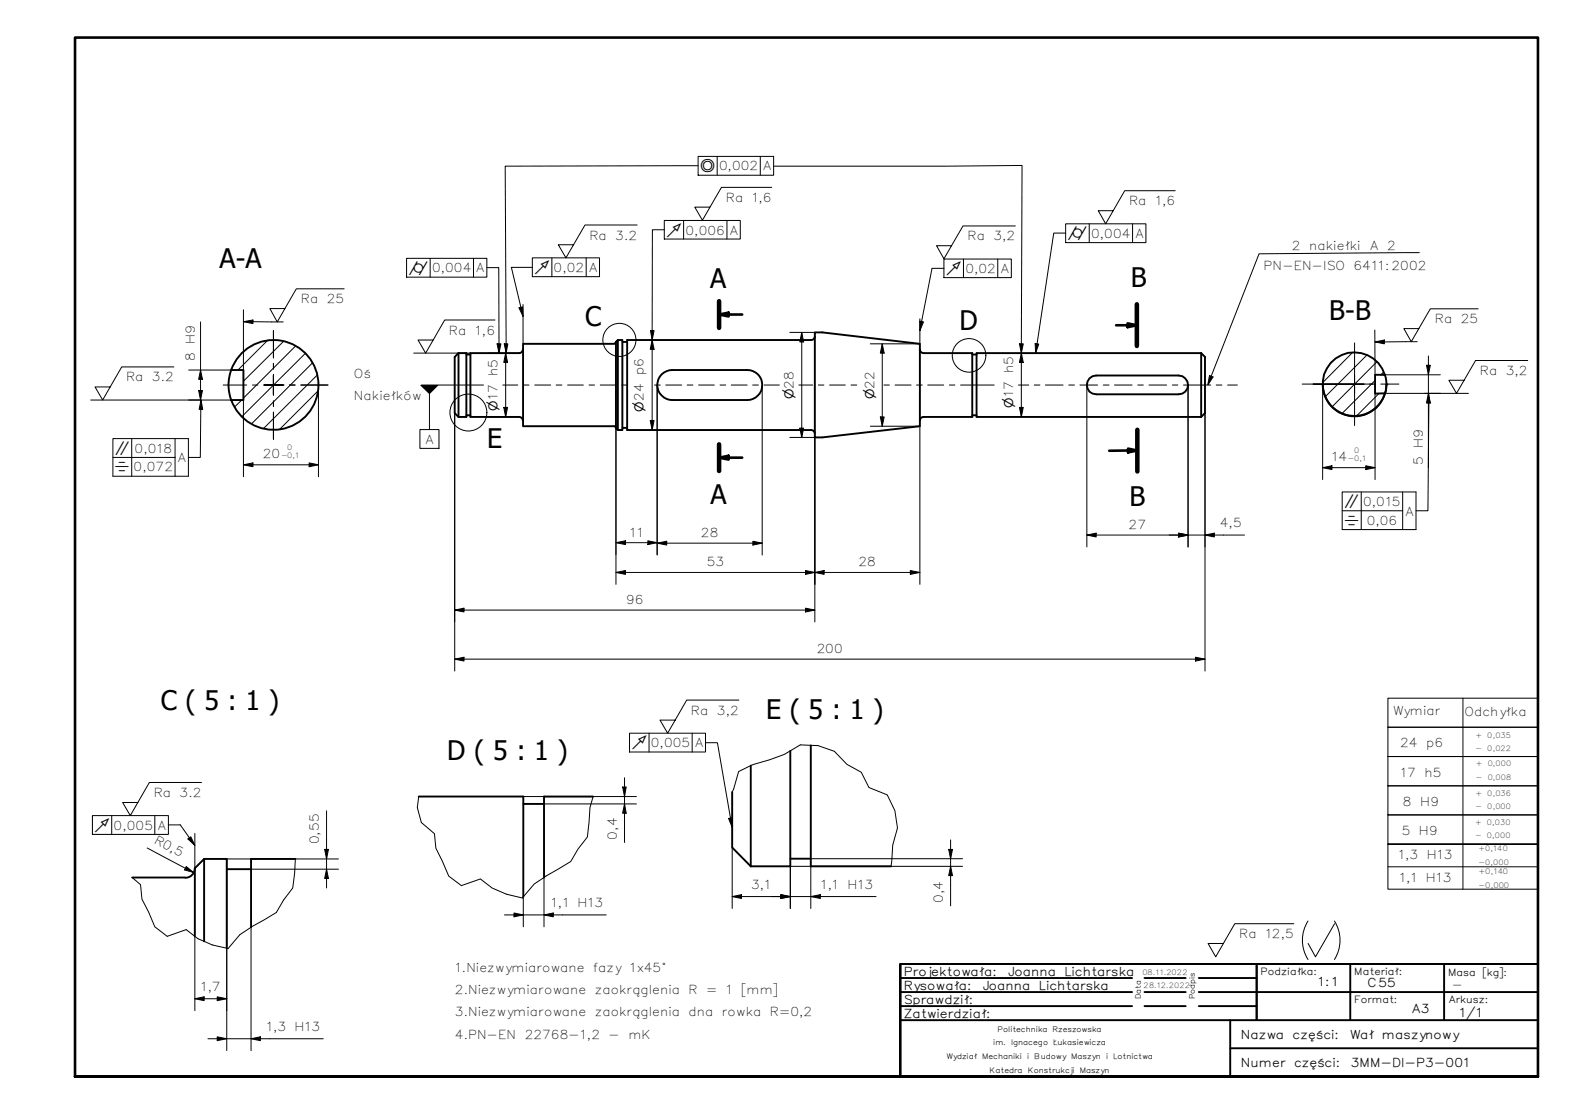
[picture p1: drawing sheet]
<svg xmlns="http://www.w3.org/2000/svg" width="420mm" height="297mm" viewBox="0 0 420 297" stroke-linecap="round" stroke-linejoin="round" font-family="sans-serif">
<!-- layer: Kreskowanie (ISO) -->
<g fill="none" stroke="#000" stroke-width=".27">
<path d="M71.3 90.8l-7.9 7.9M75.6 91l-10.7 10.6M78.8 92.3l-13.9 13.9M81.4 94.2l-16.9 16.9M83.3 96.8l-16.3 16.3M84.6 100l-14.4 14.3M360.6 94l-7.9 8M364.4 94.7l-11.1 11.1M367.1 96.4l-11.9 12M368.9 99.2l-.7 .7M64.5 106.7l-2 1.9M84.8 104.3l-10.3 10.2"/>
<path d="M366.6 101.5l-8.8 8.7M367.7 104.9l-6 6"/>
</g>
<!-- layer: Widoczne (ISO) -->
<g fill="none" stroke="#000" stroke-width=".51">
<path d="M61.6 98.7h3.3v8h-3.3a11.8 11.8 0 0 1 0-8zM61.6 98.6a12 12 0 0 1 18.4-5.6 12 12 0 0 1 0 19.3 12 12 0 0 1-18.4-5.7M122.2 94.2h2.1v17h-2.1M122.2 94.2l-1 1v15l1 1M122.2 94.2v17M124.3 94.5h1.1M139.4 93.2a.98 .98 0 0 1-1 1h-13v17h13a.99 .99 0 0 1 1 1M163.7 91.7h-24.3v22h24.3M164.2 91.1l-.5 .5M164.2 91.2l.5-.5v24l-.5-.5zM164.7 90.7h1.2v24h-1.2M165.9 91.2h1.3"/>
<path d="M176.4 99.8a4.2 4.2 0 0 1 2.8-1.1h20a4 4 0 0 1 4 4 4 4 0 0 1-4 4h-20a4 4 0 0 1-3.7-2.5 4 4 0 0 1 .9-4.4zM216.2 90.7h-49v24h49M217.2 89.7a.98 .98 0 0 1-1 1M217.2 88.6h2l26 3.1v22l-26 2.9h-2zM245.2 93.2a.98 .98 0 0 0 1 1M246.3 94.2h12.9v17h-12.9M259.2 94.5h1.1M320.2 94.2h-59.9v17h59.9M320.2 94.2v17M320.2 94.2l1 1v15l-1 1M366.6 99.9h2.6a7.8 7.8 0 0 1 .1 5.1h-2.7zM369.2 99.9a8.5 8.5 0 0 0-13.1-4.2 8.5 8.5 0 0 0 .2 13.8 8.5 8.5 0 0 0 13-4.6"/>
<path d="M124.3 110.7h1.1M163.7 113.7l.5 .4M165.9 114.1h1.3M216.2 114.7a.98 .98 0 0 1 1 1M246.2 111.2a.98 .98 0 0 0-1 1M259.2 110.7h1.1M290.4 100.9l.9-.6 .9-.2h22a2.51 2.51 0 0 1 2.5 2.5 2.51 2.51 0 0 1-2.5 2.5h-22a2.51 2.51 0 0 1-2.3-1.5 2.51 2.51 0 0 1 .5-2.7zM352.6 102.5h.1M369.6 102.5a8.5 8.5 0 0 1-8.4 8.5 8.5 8.5 0 0 1-8.6-8.5M216.2 198.7v32.3h21.4M111.6 212.4h27.9v26.7M139.5 214.4h5.5"/>
<path d="M158.1 212.4h-13.1v21.6M195.2 211.2v14.8l5 5M200.2 204.1v26.9M210.7 200.2v30.8h-10.5M35.2 234h14.2M51.9 231.5a2.51 2.51 0 0 1-2.5 2.5M54.4 229h6.1v23.8M60.5 231.8h6.4M78.7 229h-11.8v18.3M210.7 229h5.5M51.9 249.7v-18.2l2.5-2.5v22"/>
</g>
<circle cx="369.6" cy="102.5" r=".25" fill="#000"/>
<!-- layer: Linia przerwania (ISO) -->
<path d="M111.6 212.4l-.3 2.9 1 4 3.5 3 .4 3.9 3.4 7.4 3.4 2.5 5.1-1.7 3.1 2.4 3.8 1.6 4.3 1a15.8 15.8 0 0 1 6.2-5.8l6.6-3.9 2-3.3 2.5-3.2 .7-7.9 .8-2.9M195.2 211.2l.4-.8 1.3-4.7 4-1.9 4.2-1.2 4-1.4 4.3-2.6 4.7 .2 4.3 1.5 3.4 3.5 3.8 2.1 2 4.1 4.9 1.9 2.1 4.2 .7 4.7-1.3 4.5-.4 5.7M78.7 229l-.2 3.8-.5 4-2.4 3.2-1.9 3.3-6.6 3.8-3.2 2.1-3.1 3.8a21.6 21.6 0 0 1-8.9-3.3l-2.2-1.8-5.1 1.8-3.3-2.6-1.7-3.9-1.8-3.4-.3-3.9-2.3-1.9" fill="none" stroke="#000" stroke-width=".27"/>
<!-- layer: Linia przekroju (ISO) -->
<path d="M191.7 80.3v7.1M303.1 81.1v11.2M191.7 118.5v7.1M303.2 114.6v11.1" fill="none" stroke="#000" stroke-width="1.2"/>
<path d="M191.7 83.9l2.5-.5v1zM191.7 83.9h6.2M297.6 86.7h5.5M300.6 86.2l2.5 .5-2.5 .5zM300.7 119.6l2.5 .5-2.5 .5zM191.7 122l2.5-.5v1zM191.7 122h6.2M303.2 120.1l-7.5 .1" fill="none" stroke="#000" stroke-width=".7"/>
<g fill="#000">
<path d="M191.7 83.9l2.5-.5v1z" fill-rule="evenodd"/>
<path d="M300.6 86.2l2.5 .5-2.5 .5z" fill-rule="evenodd"/>
<path d="M191.7 122l2.5-.5v1z" fill-rule="evenodd"/>
<path d="M300.7 119.6l2.5 .5-2.5 .5z" fill-rule="evenodd"/>
</g>
<!-- layer: Obramowanie detalu (ISO) -->
<g fill="none" stroke="#000" stroke-width=".27">
<circle cx="165.1" cy="90.6" r="4.4"/>
<circle cx="258.3" cy="94.8" r="4.5"/>
<circle cx="124.9" cy="110" r="4.9"/>
</g>
<!-- layer: Geometria szkicu (ISO) -->
<path d="M370 186.2h40v7.7h-40zM370 193.9h40v7.8h-40zM390 186.2v38.9M370 201.7h40v7.8h-40zM370 209.5h40v7.8h-40zM370 225.1h40v-7.8h-40v7.8h40" fill="none" stroke="#000" stroke-width=".27"/>
<g fill="none" stroke="#000" stroke-width=".51">
<path d="M240 257h170v30.1h-170v-30.1h170v30.1h-170zM335 257v15v-15h75M360 257v15M385 257v15M240 260.8h61.8M240 264.5h61.8M240 268.3h61.8M240 272h88M305.1 260.8h11M305.1 264.5h11M305.1 268.3h11M319.6 260.8h15.4"/>
<path d="M319.6 264.5h90.4M319.6 268.3h15.4M328 279.5h82M410 272h-82v15.1"/>
</g>
<!-- layer: Obramowanie (ISO) -->
<path d="M20 287.1v-277.1h390v277.1h-390h390" fill="none" stroke="#000" stroke-width=".7"/>
<!-- layer: Wymiar (ISO) -->
<g fill="none" stroke="#000" stroke-width=".27">
<path d="M50.3 98.7h11.3M53.5 98.7l.5 2.4h-1zM53.5 85.8v20.9M130.3 94.2h7.7M134.8 94.2l.5 2.4h-1zM134.8 94.2v17M173.9 90.7l.5 2.4h-1zM173.9 90.7v24M210.6 88.6h6.6M213.7 88.6l.5 2.6h-1zM213.7 88.6v28M232 91.7h13.2"/>
<path d="M235.2 91.7l.5 2.5h-1zM235.2 91.7v22M272.3 94.2l.5 2.4h-1zM272.3 94.2v17M367.9 99.9h16.1M380.3 97.4h1l-.5 2.5zM380.8 94.9v29.8M50.3 106.7h11.3M53 104.1h1l-.5 2.6zM64.9 106.7v20.4M84.9 102.7v24.4M121.2 110.2v68.7"/>
<path d="M130.3 111.2h7.7M134.3 108.6h1l-.5 2.6zM164.2 114.2v41.6M173.4 112.1h1l-.5 2.6zM175.2 102.7v45.3M203.2 102.7v45.3M210.6 116.6h6.6v49.2M213.2 114.2h1l-.5 2.4zM232 113.7h13.2v42.1M234.7 111.2h1l-.5 2.5zM271.8 108.6h1l-.5 2.6zM289.8 102.7v43.1"/>
<path d="M316.7 102.7v43.1M321.2 110.2v68.7M352.6 102.6v25.3M366.6 102.5v25.4M367.9 104.9h16.1M380.8 104.9l.5 2.5h-1zM64.9 123.9l2.5-.5v1zM64.9 123.9h20M82.4 123.4l2.5 .5-2.5 .5zM352.6 124.7l2.5-.5v1zM352.6 124.7h14M364.1 124.2l2.5 .5-2.5 .5z"/>
<path d="M164.2 152.6l2.6-.5v1zM164.2 144.7l2.6-.5v1zM164.2 152.6h81M164.2 144.7h11M172.7 144.2l2.5 .5-2.5 .5zM175.2 144.8l2.5-.5v1zM175.2 144.8h28M200.7 144.3l2.5 .5-2.5 .5zM214.8 152.1l2.4 .5-2.4 .5zM217.2 152.6l2.5-.5v1zM242.7 152.1l2.5 .5-2.5 .5zM289.8 142.7l2.4-.5v1z"/>
<path d="M289.8 142.7h42M314.2 142.2l2.5 .5-2.5 .5zM321.2 142.7l2.5-.5v1zM121.2 162.7l2.5-.5v1zM121.2 175.8l2.5-.6v1.1zM121.2 162.7h96M121.2 175.8h200M214.8 162.2l2.4 .5-2.4 .5zM318.7 175.2l2.5 .6-2.5 .5zM87.1 216.2v20.6M139.5 212.4h30.2M145 214.4h24.7"/>
<path d="M166 209.9h.9l-.4 2.5zM166.5 214.4l.4 2.4h-.9zM166.5 207.4v17.2M39.2 226.1l12.4 6.5M49.7 231.1l1.9 1.5-2.4-.6zM66.9 231.8h23.3M86.6 226.5h1l-.5 2.5zM87.1 231.8l.5 2.4h-1zM90.2 229h-29.7v51.1M139.5 239.1v8M145 234v13.1M195.2 239.1l2.5-.5v1z"/>
<path d="M195.2 239.1h38.4M195.2 226v16.2M208.2 238.6l2.5 .5-2.5 .5zM216.2 239.1l2.5-.5v1zM216.2 231v11.2M216.2 229h40.4M252.9 226.5h1l-.5 2.5zM253.4 231l.5 2.5h-1zM253.4 224v17.5M256.6 231h-45.9v11.2M51.9 249.7v19.8M66.9 247.3v32.8"/>
<path d="M134.5 244h27.1M137 243.4l2.5 .6-2.5 .5zM145 244l2.5-.6v1.1zM51.9 266.3l2.5-.5v1zM51.9 266.3h8.6M55.4 277h30.8M57.9 276.5l2.6 .5-2.6 .5zM57.9 265.8l2.6 .5-2.6 .5zM66.9 277l2.5-.5v1z"/>
</g>
<g fill="#000">
<path d="M134.8 94.2l.5 2.4h-1z" fill-rule="evenodd"/>
<path d="M173.9 90.7l.5 2.4h-1z" fill-rule="evenodd"/>
<path d="M213.7 88.6l.5 2.6h-1z" fill-rule="evenodd"/>
<path d="M235.2 91.7l.5 2.5h-1z" fill-rule="evenodd"/>
<path d="M272.3 94.2l.5 2.4h-1z" fill-rule="evenodd"/>
<path d="M380.3 97.4h1l-.5 2.5z" fill-rule="evenodd"/>
<path d="M53 104.1h1l-.5 2.6z" fill-rule="evenodd"/>
<path d="M53.5 98.7l.5 2.4h-1z" fill-rule="evenodd"/>
<path d="M134.3 108.6h1l-.5 2.6z" fill-rule="evenodd"/>
<path d="M173.4 112.1h1l-.5 2.6z" fill-rule="evenodd"/>
<path d="M213.2 114.2h1l-.5 2.4z" fill-rule="evenodd"/>
<path d="M234.7 111.2h1l-.5 2.5z" fill-rule="evenodd"/>
<path d="M271.8 108.6h1l-.5 2.6z" fill-rule="evenodd"/>
<path d="M380.8 104.9l.5 2.5h-1z" fill-rule="evenodd"/>
<path d="M64.9 123.9l2.5-.5v1z" fill-rule="evenodd"/>
<path d="M82.4 123.4l2.5 .5-2.5 .5z" fill-rule="evenodd"/>
<path d="M352.6 124.7l2.5-.5v1z" fill-rule="evenodd"/>
<path d="M364.1 124.2l2.5 .5-2.5 .5z" fill-rule="evenodd"/>
<path d="M164.2 152.6l2.6-.5v1z" fill-rule="evenodd"/>
<path d="M164.2 144.7l2.6-.5v1z" fill-rule="evenodd"/>
<path d="M172.7 144.2l2.5 .5-2.5 .5z" fill-rule="evenodd"/>
<path d="M175.2 144.8l2.5-.5v1z" fill-rule="evenodd"/>
<path d="M200.7 144.3l2.5 .5-2.5 .5z" fill-rule="evenodd"/>
<path d="M214.8 152.1l2.4 .5-2.4 .5z" fill-rule="evenodd"/>
<path d="M217.2 152.6l2.5-.5v1z" fill-rule="evenodd"/>
<path d="M242.7 152.1l2.5 .5-2.5 .5z" fill-rule="evenodd"/>
<path d="M289.8 142.7l2.4-.5v1z" fill-rule="evenodd"/>
<path d="M314.2 142.2l2.5 .5-2.5 .5z" fill-rule="evenodd"/>
<path d="M314.2 142.2l2.5 .5-2.5 .5z" fill-rule="evenodd"/>
<path d="M321.2 142.7l2.5-.5v1z" fill-rule="evenodd"/>
<path d="M121.2 162.7l2.5-.5v1z" fill-rule="evenodd"/>
<path d="M121.2 175.8l2.5-.6v1.1z" fill-rule="evenodd"/>
<path d="M214.8 162.2l2.4 .5-2.4 .5z" fill-rule="evenodd"/>
<path d="M318.7 175.2l2.5 .6-2.5 .5z" fill-rule="evenodd"/>
<path d="M166 209.9h.9l-.4 2.5z" fill-rule="evenodd"/>
<path d="M166.5 214.4l.4 2.4h-.9z" fill-rule="evenodd"/>
<path d="M49.7 231.1l1.9 1.5-2.4-.6z" fill-rule="evenodd"/>
<path d="M86.6 226.5h1l-.5 2.5z" fill-rule="evenodd"/>
<path d="M87.1 231.8l.5 2.4h-1z" fill-rule="evenodd"/>
<path d="M195.2 239.1l2.5-.5v1z" fill-rule="evenodd"/>
<path d="M208.2 238.6l2.5 .5-2.5 .5z" fill-rule="evenodd"/>
<path d="M208.2 238.6l2.5 .5-2.5 .5z" fill-rule="evenodd"/>
<path d="M216.2 239.1l2.5-.5v1z" fill-rule="evenodd"/>
<path d="M252.9 226.5h1l-.5 2.5z" fill-rule="evenodd"/>
<path d="M253.4 231l.5 2.5h-1z" fill-rule="evenodd"/>
<path d="M137 243.4l2.5 .6-2.5 .5z" fill-rule="evenodd"/>
<path d="M145 244l2.5-.6v1.1z" fill-rule="evenodd"/>
<path d="M51.9 266.3l2.5-.5v1z" fill-rule="evenodd"/>
<path d="M57.9 276.5l2.6 .5-2.6 .5z" fill-rule="evenodd"/>
<path d="M57.9 265.8l2.6 .5-2.6 .5z" fill-rule="evenodd"/>
<path d="M66.9 277l2.5-.5v1z" fill-rule="evenodd"/>
</g>
<!-- layer: Symbol (ISO) -->
<g fill="none" stroke="#000" stroke-width=".27">
<path d="M169.9 60h-13.9l-5.1 8.8-2.1-3.5h4.1M177.1 58.8h20.3v4.9h-20.3zM182.2 58.8v4.9M186.1 44.2l-51.4 .1 .2 49.9M186.1 41.7h20.1v5h-20.1zM191.2 41.7v5M193.8 58.8v4.9M202.7 41.7v5M205.7 50h-13.4l-5 8.7-2.1-3.5h4M206.2 44.3l66.3-.2-.2 50.1M284.1 59.7h21.4v5h-21.4zM290.4 59.7v5"/>
<path d="M301.9 59.7v5M313.3 50.8h-13.5l-5 8.9-2-3.5h4M91.8 77h-12.8l-5.1 8.8-2-3.5h4M108.4 68.9h21.4v5h-21.4zM114.7 68.9v5M126.2 68.9v5M129.8 71.4h3.2v22.8M141.9 68.8h17.9v5h-17.9zM141.9 71.3h-5.6l3.1 13.1M147.1 68.8v5M156.3 68.8v5M177.1 61.3h-3.2v29.4"/>
<path d="M251.7 69.1h17.9v4.9h-17.9zM251.7 71.6h-3.2l-3.3 16.6M256.9 69.1v4.9M266 69.1v4.9M270.7 60.2h-14l-5 8.8-2-3.5h4M284.1 62.2h-3.2l-4.8 32M378.4 67.4l-42.7 .3-13.6 34.8 1.3-2-.9-.4-.5 2.4M46.4 97.8h-14l-5 8.9-2.1-3.5h4.1M64.9 85.8l2.5-.5v1zM64.9 85.8h10.6M64.9 82.6v16.1M110.3 94.2h15.1"/>
<path d="M132 85.3h-13.4l-5.1 8.9-2.1-3.5h4M132.5 91.7h1l-.5 2.5zM134.4 91.7h1l-.5 2.5zM138.4 82.1l.9-.3 .1 2.6zM139.4 81.2v10.5M173.4 88.1h1l-.5 2.6zM245.2 85.6l1 .2-1 2.4zM245.2 85v6.7M271.8 91.7h1l-.5 2.5zM276 91.6l.9 .1-.8 2.5zM366.5 88l.1 11.9M366.6 91.2l2.5-.5v1z"/>
<path d="M377.8 91.1l-11.2 .1M394.1 82.3h-12.8l-5.1 8.8-1.9-3.5h4M407.3 96.1h-13.9l-5.1 8.8-2-3.5h4M24.2 106.7h29.2M30.1 117h20.1v10h-20.1zM35.1 117v10M46.7 117v10M53.6 106.7l.4 2.4h-.9zM53.6 106.7l-.2 15.3h-3.2M112 114.5h5v5.1h-5zM112.3 102.7h12.8M114.5 105.1v9.4"/>
<path d="M379.8 104.9h11.7M380.4 107.3h1M380.9 107.3l-.2 28.9h-3.2M380.9 104.9v.1M30.1 122h16.6M357.8 131.2h19.7v10h-19.7zM357.8 136.2h16.2M362.9 131.2v10M374 131.2v10M167.8 195.5h20.3v5h-20.3zM173 195.5v5M184.5 195.5v5"/>
<path d="M188.1 198h3.2l3.9 22.6M197 186.7h-13.9l-5.1 8.8-2-3.5h4M24.6 217.5h20.3v5h-20.3zM29.8 217.5v5M41.3 217.5v5M44.9 219.9h3.2l3.8 5.5M53.7 208.6h-13.9l-5.1 8.9-2-3.5h4.1M194.2 218.2l1.1-.2-.1 2.6zM50.1 223.7l.8-.6 1 2.3zM51.9 222.2v9.3M370 225.1h40v12h-40zM370 231.1h40"/>
<path d="M390 225.1v12M344.9 246.3h-15.7l-5.1 8.8-2-3.5h4M348.7 245.6a9.6 9.6 0 0 0 0 10.2M355.8 245.6a9.6 9.6 0 0 1 0 10.2M355.8 246.3l-5.1 8.8-2-3.5"/>
</g>
<g fill="#000">
<path d="M64.9 85.8l2.5-.5v1z" fill-rule="evenodd"/>
<path d="M132.5 91.7h1l-.5 2.5z" fill-rule="evenodd"/>
<path d="M134.4 91.7h1l-.5 2.5z" fill-rule="evenodd"/>
<path d="M138.4 82.1l.9-.3 .1 2.6z" fill-rule="evenodd"/>
<path d="M173.4 88.1h1l-.5 2.6z" fill-rule="evenodd"/>
<path d="M245.2 85.6l1 .2-1 2.4z" fill-rule="evenodd"/>
<path d="M271.8 91.7h1l-.5 2.5z" fill-rule="evenodd"/>
<path d="M276 91.6l.9 .1-.8 2.5z" fill-rule="evenodd"/>
<path d="M366.6 91.2l2.5-.5v1z" fill-rule="evenodd"/>
<path d="M53.6 106.7l.4 2.4h-.9z" fill-rule="evenodd"/>
<path d="M112 102.7h5l-2.5 2.4z" fill-rule="evenodd"/>
<path d="M322.5 100.1l.9 .4-1.4 2.2z" fill-rule="evenodd"/>
<path d="M380.9 104.9l.5 2.5h-1z" fill-rule="evenodd"/>
<path d="M194.2 218.2l1.1-.2-.1 2.6z" fill-rule="evenodd"/>
<path d="M50.1 223.7l.8-.6 1 2.3z" fill-rule="evenodd"/>
</g>
<g fill="none" stroke="#000" stroke-width=".27">
<path d="M125.1 102.7h3.8M134 102.7h4M139.6 102.7h1.4M142.6 102.7h4.2M148.3 102.7h1.5M151.3 102.7h4.2M157 102.7h1.5M160 102.7h4.3M165.7 102.7h1.6M174.5 102.7h1.5M177.5 102.7h4.2M183.2 102.7h1.5"/>
<path d="M186.2 102.7h4.2M192 102.7h1.5M194.9 102.7h4.3M200.7 102.7h1.5M203.7 102.7h4.1M213 102.7h3.7M218.2 102.7h1.4M221.2 102.7h4.2M226.9 102.7h1.5M235.6 102.7h1.5M238.6 102.7h4.3M244.3 102.7h1.6"/>
<path d="M247.3 102.7h4.3M253.1 102.7h1.5M256.1 102.7h8.9M271.5 102.7h2.8M275.7 102.7h1.5M278.7 102.7h4.7M284.9 102.7h1.5M287.9 102.7h4.7M294.1 102.7h1.6M297.1 102.7h4.7M303.3 102.7h1.5M306.3 102.7h4.7"/>
<path d="M312.5 102.7h1.5M315.5 102.7h7.3M324.2 102.7h1.6M327.3 102.7h2.6"/>
</g>
<g fill="none" stroke="#000" stroke-width=".27">
<path d="M72.9 99.9v2.8v-2.6M72.9 88.1v7.3M72.9 96.9v1.5M361.1 91.4v11v-2.5M59.5 102.7h6.3M67.3 102.7h1.5M70.3 102.7h2.6h-2.5M70.4 102.7h2.5h-2.5M72.9 105.1v-2.4v2.7M72.9 106.9v1.5M72.9 109.9v7.2M75.4 102.7h-2.5h2.8"/>
<path d="M77.2 102.7h1.5M80.2 102.7h7.2M347.2 102.4h13.9h-11M361.1 105v-2.6v11.1M363.7 102.4h-2.6h5M365.1 102.4h1.5M368.1 102.4h4.8"/>
</g>
<g font-size="7.2">
<text x="58.5" y="71.6">A-A</text>
<text x="189.3" y="76.7">A</text>
<text x="301.4" y="76.5">B</text>
<text x="156" y="86.9">C</text>
<text x="255.8" y="87.9">D</text>
<text x="354.4" y="85.5">B-B</text>
<text x="129.9" y="119.6">E</text>
<text x="189.4" y="134.4">A</text>
<text x="301.1" y="135">B</text>
<text x="42.9" y="189.3">C ( 5 : 1 )</text>
<text x="204.2" y="191.6">E ( 5 : 1 )</text>
<text x="119.3" y="202.7">D ( 5 : 1 )</text>
</g>
<g font-size="3.3">
<text x="191.7" y="45.5">0,002</text>
<text x="203.2" y="45.5">A</text>
<text x="193.5" y="53.8">Ra 1,6</text>
<text x="301.1" y="54.8">Ra</text>
<text x="308" y="54.8">1,6</text>
<text x="157.2" y="63.9">Ra 3.2</text>
<text x="182.8" y="62.5">0,006</text>
<text x="194.3" y="62.5">A</text>
<text x="257.9" y="64.1">Ra 3,2</text>
<text x="290.9" y="63.4">0,004</text>
<text x="302.5" y="63.4">A</text>
<text x="336.9" y="71.9">PN-EN-ISO 6411:2002</text>
<text x="344.4" y="66.7">2 nakiełki A 2</text>
<text x="115.2" y="72.6">0,004</text>
<text x="126.7" y="72.6">A</text>
<text x="147.6" y="72.5">0,02</text>
<text x="156.8" y="72.5">A</text>
<text x="257.4" y="72.8">0,02</text>
<text x="266.5" y="72.8">A</text>
<text x="80.2" y="80.9">Ra 25</text>
<text x="119.7" y="89.3">Ra 1,6</text>
<text x="382.5" y="86.2">Ra 25</text>
<text x="33.6" y="101.7">Ra 3.2</text>
<text x="51.9" y="96.1" transform="rotate(-90 51.9 96.1)">8 H9</text>
<text x="94.4" y="100.8">Oś</text>
<text x="394.5" y="100">Ra 3,2</text>
<text x="94.4" y="106.7">Nakiełków</text>
<text x="113.2" y="118.3">A</text>
<text x="35.6" y="125.7">0,072</text>
<text x="35.9" y="120.7">0,018</text>
<text x="47.1" y="123.2">A</text>
<text x="70" y="122.1">20</text>
<text x="355" y="122.9">14</text>
<text x="379.3" y="123.9" transform="rotate(-90 379.3 123.9)">5 H9</text>
<text x="363.4" y="134.9">0,015</text>
<text x="374.5" y="137.5">A</text>
<text x="167.8" y="143.2">11</text>
<text x="186.9" y="143.2">28</text>
<text x="300.9" y="141.1">27</text>
<text x="325.2" y="140.6">4,5</text>
<text x="364.4" y="139.9">0,06</text>
<text x="188.4" y="151.1">53</text>
<text x="228.9" y="151.1">28</text>
<text x="166.9" y="161.1">96</text>
<text x="217.7" y="174.2">200</text>
<text x="184.2" y="190.6">Ra 3,2</text>
<text x="371.2" y="190.7">Wymiar</text>
<text x="390.4" y="191">Odchyłka</text>
<text x="173.5" y="199.2">0,005</text>
<text x="185" y="199.2">A</text>
<text x="373.3" y="199.1">24 p6</text>
<text x="373.3" y="207.1">17 h5</text>
<text x="41" y="212.6">Ra 3.2</text>
<text x="374" y="214.9">8 H9</text>
<text x="30.3" y="221.2">0,005</text>
<text x="41.8" y="221.2">A</text>
<text x="40.9" y="224.7" transform="rotate(28 40.9 224.7)">R0,5</text>
<text x="85" y="225.1" transform="rotate(-90 85 225.1)">0,55</text>
<text x="164.5" y="223.9" transform="rotate(-90 164.5 223.9)">0,4</text>
<text x="373.7" y="222.7">5 H9</text>
<text x="372.7" y="229.1">1,3 H13</text>
<text x="200.2" y="237">3,1</text>
<text x="218.8" y="237">1,1 H13</text>
<text x="373" y="235.1">1,1 H13</text>
<text x="146.9" y="241.9">1,1 H13</text>
<text x="251.4" y="240.8" transform="rotate(-90 251.4 240.8)">0,4</text>
<text x="330.3" y="250.2">Ra 12,5</text>
<text x="121.3" y="259.1">1.Niezwymiarowane fazy 1x45°</text>
<text x="240.9" y="260.3">Projektowała: Joanna Lichtarska</text>
<text x="351.3" y="263">1:1</text>
<text x="364.6" y="263.2">C55</text>
<text x="387" y="263.8">-</text>
<text x="53.5" y="264.3">1,7</text>
<text x="121.3" y="265">2.Niezwymiarowane zaokrąglenia R = 1 [mm]</text>
<text x="240.9" y="264">Rysowała: Joanna Lichtarska</text>
<text x="240.9" y="267.8">Sprawdził:</text>
<text x="70.9" y="275">1,3 H13</text>
<text x="121.3" y="271">3.Niezwymiarowane zaokrąglenia dna rowka R=0,2</text>
<text x="240.9" y="271.5">Zatwierdział:</text>
<text x="376.2" y="270.1">A3</text>
<text x="389" y="271.3">1/1</text>
<text x="121.3" y="277">4.PN-EN 22768-1,2 - mK</text>
<text x="330.8" y="277">Nazwa części: Wał maszynowy</text>
<text x="330.8" y="284.5">Numer części: 3MM-DI-P3-001</text>
</g>
<g font-size="3.2">
<text x="186.6" y="46">◎</text>
<text x="177.6" y="63.1">↗</text>
<text x="284.6" y="64">⌭</text>
<text x="108.9" y="73.3">⌭</text>
<text x="142.4" y="73.1">↗</text>
<text x="252.2" y="73.4">↗</text>
<text x="211.6" y="106.4" transform="rotate(-90 211.6 106.4)">⌀28</text>
<text x="233" y="106.4" transform="rotate(-90 233 106.4)">⌀22</text>
<text x="132.7" y="109.5" transform="rotate(-90 132.7 109.5)">⌀17 h5</text>
<text x="171.6" y="109.8" transform="rotate(-90 171.6 109.8)">⌀24 p6</text>
<text x="270.1" y="108.8" transform="rotate(-90 270.1 108.8)">⌀17 h5</text>
<text x="30.5" y="125.7">⌯</text>
<text x="30.6" y="121.3">∥</text>
<text x="358.4" y="135.6">∥</text>
<text x="358.3" y="139.9">⌯</text>
<text x="168.3" y="199.8">↗</text>
<text x="25.1" y="221.9">↗</text>
</g>
<g font-size="2.7">
<text x="336" y="259.9">Podziałka:</text>
<text x="361.1" y="259.9">Materiał:</text>
<text x="386.1" y="260.2">Masa [kg]:</text>
<text x="361.1" y="267.4">Format:</text>
<text x="386.1" y="267.4">Arkusz:</text>
</g>
<g font-size="2">
<text x="74.9" y="122.2">-0,1</text>
<text x="76.6" y="120.1">0</text>
<text x="359.3" y="122.9">-0,1</text>
<text x="361.1" y="120.8">0</text>
<text x="393.4" y="196.7">+ 0,035</text>
<text x="393.4" y="200.3">- 0,022</text>
<text x="393.4" y="204.3">+</text>
<text x="393.4" y="207.9">-</text>
<text x="396.6" y="204.3">0,000</text>
<text x="396.6" y="207.9">0,008</text>
<text x="393.4" y="212.1">+ 0,036</text>
<text x="393.4" y="215.8">- 0,000</text>
<text x="393.3" y="219.9">+</text>
<text x="396.4" y="219.9">0,030</text>
<text x="393.3" y="223.6">-</text>
<text x="394.1" y="227">+0,140</text>
<text x="396.4" y="223.6">0,000</text>
<text x="394.1" y="230.6">-0,000</text>
<text x="394.1" y="233">+0,140</text>
<text x="394.1" y="236.7">-0,000</text>
<text x="304.5" y="260">08.11.2022</text>
<text x="304.9" y="263.4">28.12.2022</text>
<text x="304.2" y="266.5" transform="rotate(-90 304.2 266.5)">Data</text>
<text x="318.6" y="266.5" transform="rotate(-90 318.6 266.5)">Podpis</text>
<text x="265.9" y="275.1">Politechnika Rzeszowska</text>
<text x="264.8" y="278.8">im. Ignacego Łukasiewicza</text>
<text x="252.3" y="282.4">Wydział Mechaniki i Budowy Maszyn i Lotnictwa</text>
<text x="263.8" y="286">Katedra Konstrukcji Maszyn</text>
</g>
</svg>
